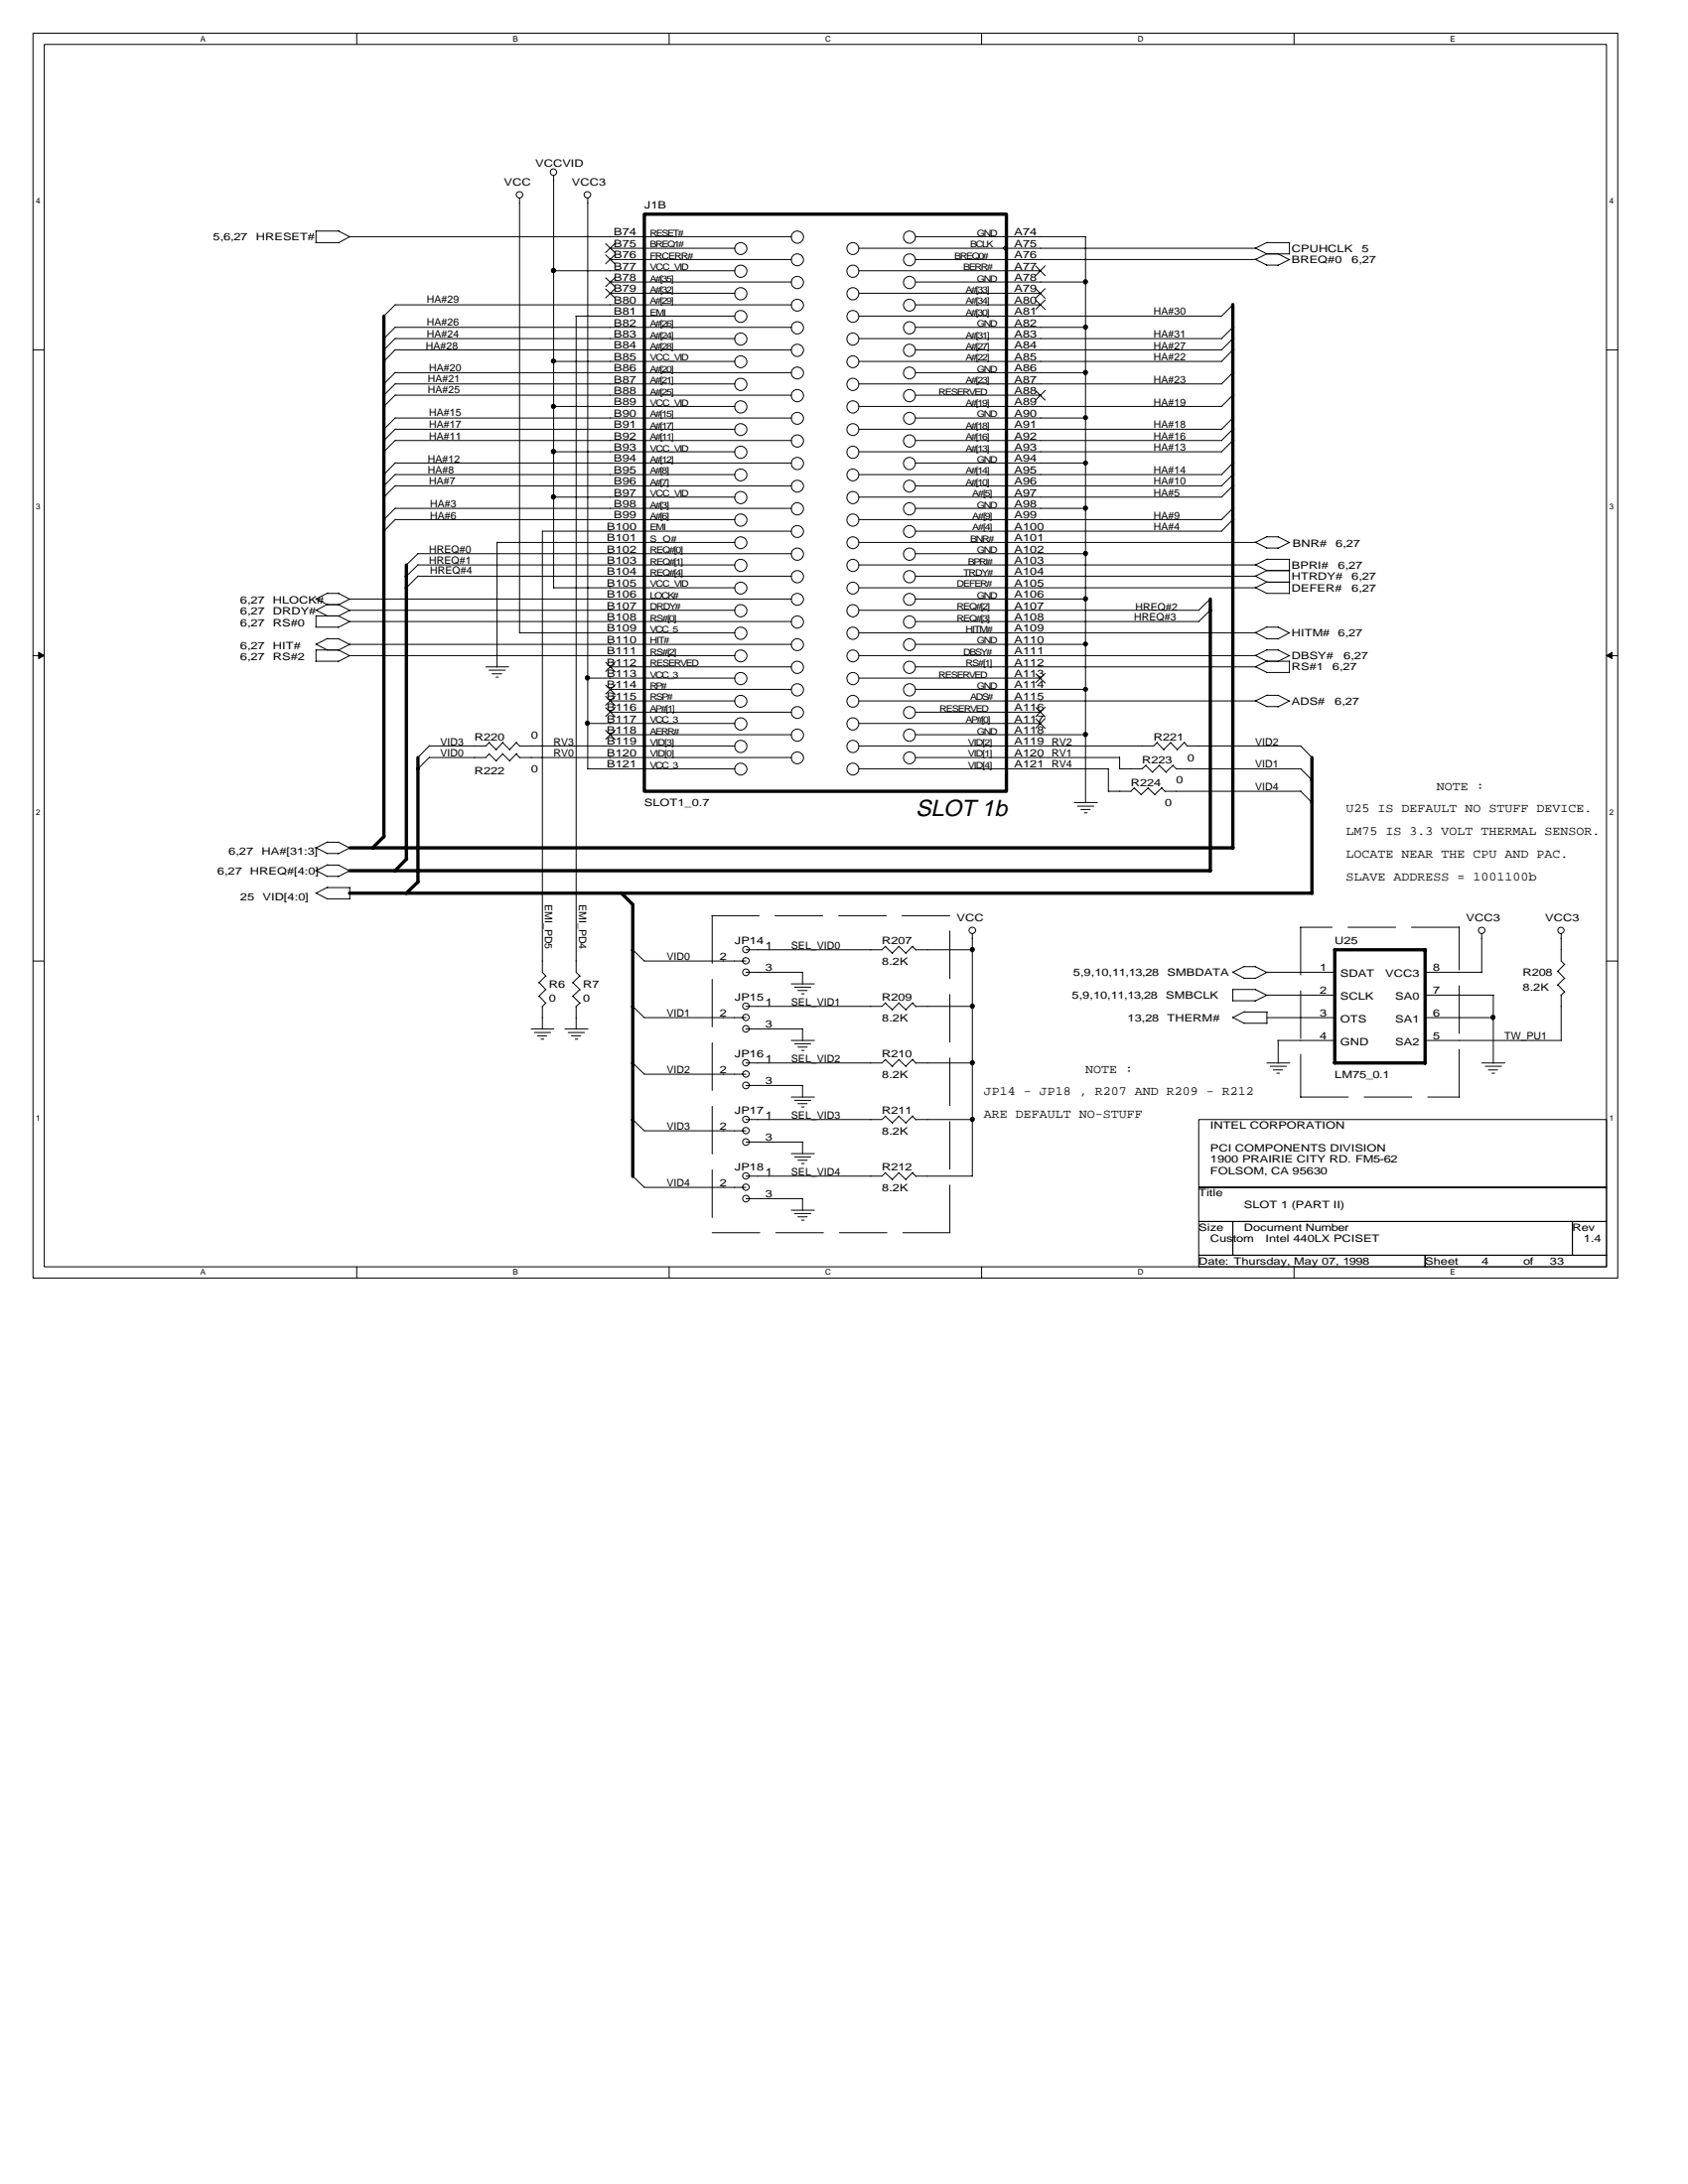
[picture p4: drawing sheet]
<svg xmlns="http://www.w3.org/2000/svg" width="216mm" height="279mm" viewBox="0 0 216 279" stroke-linecap="round" stroke-linejoin="round" font-family="sans-serif">
<path d="M4.2 4.2h202.7v159.3h-202.7zM5.7 5.7h199.8v156.4h-199.8z" fill="none" stroke="#000" stroke-width=".13"/>
<g fill="#fff">
<path d="M25.6 4.4h.7v1.2h-.7z"/>
<path d="M25.6 162.2h.7v1.2h-.7z"/>
</g>
<path d="M45.6 4.2v1.5M45.6 162.1v1.4" fill="none" stroke="#000" stroke-width=".13"/>
<g fill="#fff">
<path d="M65.6 4.4h.7v1.2h-.7z"/>
<path d="M65.6 162.2h.7v1.2h-.7z"/>
</g>
<path d="M85.6 4.2v1.5M85.6 162.1v1.4" fill="none" stroke="#000" stroke-width=".13"/>
<g fill="#fff">
<path d="M105.6 4.4h.7v1.2h-.7z"/>
<path d="M105.6 162.2h.7v1.2h-.7z"/>
</g>
<path d="M125.6 4.2v1.5M125.6 162.1v1.4" fill="none" stroke="#000" stroke-width=".13"/>
<g fill="#fff">
<path d="M145.5 4.4h.8v1.2h-.8z"/>
<path d="M145.5 162.2h.8v1.2h-.8z"/>
</g>
<path d="M165.5 4.2v1.5M165.5 162.1v1.4" fill="none" stroke="#000" stroke-width=".13"/>
<g fill="#fff">
<path d="M185.5 4.4h.7v1.2h-.7z"/>
<path d="M185.5 162.2h.7v1.2h-.7z"/>
<path d="M4.6 25.2h.6v1.1h-.6z"/>
<path d="M205.9 25.2h.5v1.1h-.5z"/>
<path d="M4.6 64.3h.6v1.1h-.6z"/>
<path d="M205.9 64.3h.5v1.1h-.5z"/>
</g>
<path d="M4.2 44.8h1.5M205.5 44.8h1.4" fill="none" stroke="#000" stroke-width=".13"/>
<g fill="#fff">
<path d="M4.6 103.4h.6v1.1h-.6z"/>
<path d="M205.9 103.4h.5v1.1h-.5z"/>
</g>
<path d="M4.2 83.9h1.5M205.5 83.9h1.4" fill="none" stroke="#000" stroke-width=".13"/>
<path d="M4.9 83.4l.8 .5-.8 .4zM205.5 83.9l.7-.5v.9z" fill="#000" stroke="#000" stroke-width=".13"/>
<g fill="#fff">
<path d="M4.6 142.5h.6v1.1h-.6z"/>
<path d="M205.9 142.5h.5v1.1h-.5z"/>
</g>
<g fill="none" stroke="#000" stroke-width=".13">
<path d="M40.4 31h2.9M40.4 29.5v1.5M40.4 29.6h2.9M43.3 29.6l1.5 .7M50.5 39h50.8M50.6 39l-1.5 1.4M66.5 25.4v55.6M70.8 34.6h23.2M70.8 22.5v52.7M75.2 25.4v73M77.5 31.2l1.2 1.2M77.5 32.6l1.2 1.2"/>
<path d="M77.5 35.5l1.2 1.2M77.5 37l1.2 1.2M78 31.8h16M78 33.2h23.3M78 36.1h23.3M78 37.5h16M78.7 31.1l-1.2 1.2M78.7 32.6l-1.2 1.2M78.7 35.5l-1.2 1.2M78.7 36.9l-1.2 1.2M101.3 30.3h-56.6l-1.4 .8M109.8 31.8h50.8"/>
<path d="M109.8 34.6h23.3M109.8 37.5h23.3M117.1 33.2h43.5M117.1 36.1h21.8M117.1 39h16M117.1 30.3h21.8M128.8 31.3l-.5 .5 .5 .4M132.5 34l1.2 1.3M132.5 37l1.2 1.2M132.5 38.4l1.2 1.2M133.7 34l-1.2 1.2M133.7 36.9l-1.2 1.2"/>
<path d="M133.7 38.4l-1.2 1.1M138.8 30.3v72.4M157.7 39l-1.5 1.4M160.5 31.7l1.5 .8M160.5 33.2l1.5 .7M162 32.5h2.9M162 33.9h1.5M162 31h3M162.1 31l-1.5 .8M162.1 32.4l-1.5 .8M163.5 32.5l1.5 .7M164.9 31v1.5"/>
<path d="M164.9 33.2l-1.5 .8M50.5 47.7h50.8M50.5 41.9h50.8M50.5 43.3h43.5M50.5 44.8h50.8M50.5 49.1h43.5M50.5 50.6h50.8M50.5 53.5h50.8M50.5 54.9h43.5M50.5 56.4h50.8M50.5 59.2h50.8M50.6 41.8l-1.5 1.5"/>
<path d="M50.6 43.3l-1.5 1.5M50.6 47.6l-1.5 1.5M50.6 49.1l-1.5 1.5M50.6 50.5l-1.5 1.5M50.6 53.4l-1.5 1.5M50.6 54.9l-1.5 1.5M50.6 56.3l-1.5 1.5M50.6 59.2l-1.5 1.5M50.6 44.7l-1.5 1.5M70.8 52h23.2M70.8 57.8h23.2M70.8 46.2h23.2"/>
<path d="M73.6 40.4h20.4M73.7 40.4v84l.5 .5M109.8 40.4h46.5M109.8 43.3h46.5M109.8 46.2h46.5M109.8 49.1h46.5M109.8 52h46.5M109.8 54.9h46.5M109.8 57.8h46.5M117.1 41.9h21.8M117.1 44.8h39.2M117.1 47.7h21.8"/>
<path d="M117.1 50.6h16M117.1 53.5h21.8M117.1 56.4h39.2M117.1 59.2h21.8M132.5 50l1.2 1.2M133.7 50l-1.2 1.1M157.7 44.7l-1.5 1.5M157.7 41.8l-1.5 1.5M157.7 43.3l-1.5 1.5M157.7 54.9l-1.5 1.5M157.7 56.3l-1.5 1.5M157.7 50.5l-1.5 1.5"/>
<path d="M157.7 59.2l-1.5 1.5M157.7 47.6l-1.5 1.5M157.7 53.4l-1.5 1.5M40.4 78l1.5 .8M40.4 76.6l1.5 .8M40.4 78.8h2.9M40.4 78.8v1.4M41.8 77.4h1.5M41.9 75.9h1.4M41.9 77.3l-1.5 .8M41.9 75.9l-1.5 .7M43.3 77.4l1.5 .7"/>
<path d="M43.3 75.9l1.5 .8M43.3 78.8l1.5 .8M50.5 60.7h43.5M50.5 62.2h50.8M50.5 65h50.8M50.5 66.5h43.5M50.6 60.7l-1.5 1.5M50.6 62.1l-1.5 1.5M50.6 65l-1.5 1.5M50.6 66.4l-1.5 1.6M53.4 70.8h47.9M53.4 72.3h40.6"/>
<path d="M53.4 73.7h47.9M53.5 72.2l-1.5 1.5M53.5 73.7l-1.5 1.5M53.5 70.8l-1.5 1.5M63.5 69.4h30.5M63.6 69.4v16M70.8 63.6h23.2M70.8 75.2h23.2M94 78.1h-49.3l-1.4 .7M101.3 68h-31.9v56.4l.4 .5M101.3 76.6h-56.6l-1.4 .8M101.3 79.5h-56.6l-1.4 .8"/>
<path d="M109.8 60.7h46.5M109.8 63.6h46.5M109.8 66.5h46.5M109.8 69.4h50.8M109.8 72.3h50.8M109.8 75.2h50.8M109.8 78.1h43.6M117.1 62.2h39.2M117.1 65h21.8M117.1 68h39.2M117.1 70.8h21.8M117.1 73.7h43.5"/>
<path d="M117.1 76.6h21.8M117.1 79.5h36.3M154.8 78l-1.5 1.5M154.8 76.6l-1.5 1.5M157.7 62.1l-1.5 1.5M157.7 65l-1.5 1.5M157.7 60.7l-1.5 1.5M157.7 66.4l-1.5 1.6M160.5 72.2l1.5 .8M160.5 73.7l1.5 .8M160.5 75.2l1.5 .7M160.5 69.4l1.5 .7"/>
<path d="M162 75.9h2.9M162 73h3M162 74.5h3M162 70.1h1.5M162 71.6h3M162 68.7h1.5M162.1 71.5l-1.5 .8M162.1 73l-1.5 .7M162.1 74.4l-1.5 .8M162.1 68.6l-1.5 .8M163.5 68.7l1.5 .7M164.9 71.6v4.4"/>
<path d="M164.9 69.4l-1.5 .8M40.4 82.4l1.5 .8M40.4 80.2h2.9M40.4 84.6h2.9M40.4 83.2h2.9M40.4 83.1v1.5M41.9 81.7h1.4M41.9 81.7l-1.5 .7M43.3 81.7l1.5 .8M43.3 83.2l1.5 .7M54.9 95.4l-1.4 1.5M54.9 96.9l-1.4 1.5"/>
<path d="M62.1 85.3h3M62.6 85.7h2M62.6 95l.9 .9M62.6 96.4l.9 1M62.6 95l-.5 .4h-7.2M62.6 96.4l-.5 .5h-7.2M62.9 86.2h1.3M63.4 86.6h.3M64.3 95l.9 .9M64.3 96.4l.9 1M64.3 95l-.9 .9M64.3 96.4l-.9 .9"/>
<path d="M66 95l.5 .5M66 96.4l.5 .6M66.1 95l-.9 .9M66.1 96.4l-.9 .9M66.5 81h27.5M66.5 95.4h27.5M66.5 96.9h34.8M75.1 98.4h18.9M75.2 86.8h18.8M75.2 92.6h18.8M77.5 84.7l1.2 1.2M77.5 87.6l1.2 1.2"/>
<path d="M77.5 89.1l1.2 1.2M77.5 90.5l1.2 1.2M77.5 93.4l1.2 1.2M78 85.3h23.3M78 88.2h23.3M78 89.7h16M78 91.1h23.3M78 94h23.3M78.7 84.7l-1.2 1.2M78.7 87.6l-1.2 1.2M78.7 89l-1.2 1.2M78.7 90.5l-1.2 1.2"/>
<path d="M78.7 93.4l-1.2 1.2M94 83.9h-49.3l-1.4 .7M101.3 82.4h-56.6l-1.4 .8M109.8 81h50.8M109.8 83.9h50.8M109.8 86.8h23.3M109.8 89.7h50.8M109.8 92.6h23.3M109.8 98.4h32M117.1 85.3h43.5M117.1 82.4h21.8M117.1 88.2h21.8"/>
<path d="M117.1 91.1h16M117.1 94h21.7M117.1 96.9h26.1M132.5 86.2l1.2 1.2M132.5 90.5l1.2 1.2M132.5 92l1.2 1.2M133.7 86.2l-1.2 1.1M133.7 90.5l-1.2 1.2M133.7 91.9l-1.2 1.2M141.8 98.4v2.9M143.2 96.9v1.5M146.5 97.9l.9 .9"/>
<path d="M146.6 97.9l-.5 .5h-2.9M148 95l.9 .9M148 95l-.4 .4h-37.8M148.3 97.9l.9 .9M148.3 97.9l-.9 .9M149.7 95l.9 .9M149.8 95l-1 .9M150 97.9l.5 .5M150.1 97.9l-1 .9M150.4 98.4h16M151.5 95l.4 .5M151.5 95l-.9 .9"/>
<path d="M151.9 95.4h14.5M160.5 85.3l1.5 .7M160.5 80.9l1.5 .8M160.5 83.8l1.5 .8M160.5 89.6l1.5 .8M162 81.7h1.5M162 84.6h3M162 86h2.9M162 90.4h1.5M162 83.2h1.5M162 80.2h1.5M162 89h1.5"/>
<path d="M162.1 84.6l-1.5 .7M162.1 80.2l-1.5 .8M162.1 83.1l-1.5 .8M162.1 88.9l-1.5 .8M163.5 80.2l1.5 .8M163.5 83.2l1.5 .7M163.5 89l1.5 .7M164.9 84.6v1.5M164.9 81l-1.5 .8M164.9 83.9l-1.5 .7M164.9 89.7l-1.5 .7M166.4 95.4l1.4 1.6"/>
<path d="M166.4 98.4l1.4 1.4M40.4 108.4l1.5 .8M40.4 111.3l1.5 .8M40.4 114.2l1.5 .8M41.8 109.2h1.5M41.8 112.1h1.5M41.8 115h2.9M41.9 107.7h1.4M41.9 110.7h1.4M41.9 113.5h2.9M41.9 107.7l-1.5 .8M41.9 110.6l-1.5 .8"/>
<path d="M41.9 113.5l-1.5 .8M43.3 107.7l1.5 .8M43.3 110.7l1.5 .7M44.7 108.5l-1.4 .7M44.7 111.4l-1.4 .8M44.7 113.5v1.5M124.4 119.5v31M137.4 102.7h3M137.8 103.1h2.1M138.3 103.6h1.1M138.7 104h.4M145.1 100.8l.9 .9"/>
<path d="M145.1 100.8l-.5 .4h-2.8M146.8 100.8l.9 .9M146.9 100.8l-.9 .9M148.6 100.8l.4 .5M148.6 100.8l-.9 .9M149 101.2h17.4M166.3 101.2l1.5 1.5M189.5 119.5v4.9M199.7 119.5v3.4l.4 .5M4.2 122.9h1.5M67.9 131.6h3M68.4 132.1h2"/>
<path d="M68.7 132.5h1.2M69 125.7l.8 .9M69 127.4l.8 1M69.2 132.9h.3M69.4 128.7v3M69.8 124.9l-.9 .8M69.8 126.6l-.9 .9M69.8 128.3l-.5 .5M72.3 131.6h2.9M72.7 132.1h2.1M73.1 132.5h1.2M73.3 125.7l.9 .9"/>
<path d="M73.3 127.4l.9 1M73.6 132.9h.3M73.7 128.7v3M74.2 124.9l-1 .8M74.2 126.6l-1 .9M74.2 128.3l-.6 .5M80.9 121.5l1.5 1.4h13M80.9 128.7l1.5 1.5h13M80.9 135.9l1.5 1.5h13M95.4 131.6h7.3M95.4 124.4h7.3M95.4 138.9h7.3"/>
<path d="M101.2 125.9h3M101.2 133.1h3M101.6 126.3h2.1M101.6 133.5h2.1M102.1 126.7h1.1M102.1 134h1.1M102.5 127.1h.4M102.5 134.4h.4M102.6 124.4v1.5M102.6 131.6v1.5M102.6 138.9v1.5M113.2 121.1l1 .9"/>
<path d="M113.2 128.3l1 .9M113.2 135.6l1 .9M113.3 135.5l-.5 .5h-17.4M113.3 121l-.5 .5h-17.4M113.3 128.3l-.5 .4h-17.4M115 121.1l.9 .9M115 128.3l.9 .9M115 135.6l.9 .9M115 121l-.9 .9M115 128.3l-.9 .9M115 135.5l-.9 .9M116.7 121.1l.5 .4"/>
<path d="M116.7 128.3l.5 .5M116.7 135.6l.5 .4M116.7 121l-.8 .9M116.7 128.3l-.8 .9M116.7 135.5l-.8 .9M117.1 136h7.3M117.1 121.5h7.3M117.1 128.7h7.3M157.6 124.3l1.5 .8M157.6 130.1l1.5 .8M157.6 128h3M157.7 126.6h2.9"/>
<path d="M157.7 126.5v1.5M159.1 125.1h1.5M159.1 130.9h2.9M159.1 123.7h1.5M159.1 129.5h3M159.2 123.6l-1.5 .8M159.2 129.4l-1.5 .8M160.6 123.7l1.5 .7M160.6 126.6l1.5 .7M162 127.3h8.7M162 136h3M162 130.2h8.7"/>
<path d="M162 129.5v1.4M162 127.3l-1.5 .8M162.5 136.4h2M162.8 136.9h1.2M163.3 137.3h.4M163.4 133.1h7.3M163.5 133.1v2.9M170.7 124.4h-8.7l-1.5 .8M182.3 133.1h17.4M182.3 124.4h7.3M182.3 127.3h8.7M182.3 130.2h8.7"/>
<path d="M189.5 136h3M190 136.4h2.1M190.4 136.9h1.1M190.8 137.3h.4M191 127.3v8.7M199.3 124.3l.8 .9M199.3 126l.8 .9M199.7 127.3v5.8M200.1 123.4l-.9 .9M200.1 125.1l-.9 .9M200.1 126.9l-.5 .4M205.5 122.9h1.4"/>
<path d="M80.9 143.2l1.5 1.5h13M80.9 150.4l1.5 1.5h13M95.4 146.1h7.3M95.4 153.3h7.3M101.2 140.3h3M101.2 147.6h3M101.2 154.8h3M101.6 140.8h2.1M101.6 148h2.1M101.6 155.2h2.1M102.1 141.2h1.1M102.1 148.4h1.1"/>
<path d="M102.1 155.7h1.1M102.5 141.6h.4M102.5 148.9h.4M102.5 156.1h.4M102.6 146.1v1.5M102.6 153.3v1.6M113.2 142.8l1 .9M113.2 150l1 .9M113.3 142.8l-.5 .4h-17.4M113.3 150l-.5 .5h-17.4M115 142.8l.9 .9M115 150l.9 .9"/>
<path d="M115 142.8l-.9 .8M115 150l-.9 .9M116.7 142.8l.5 .5M116.7 150l.5 .5M116.7 142.8l-.8 .8M116.7 150l-.8 .9M117.1 143.2h7.3M117.1 150.5h7.3M153.3 143.2h52.2v8.7h-52.2zM153.3 151.9h52.2v4.4h-52.2zM153.3 156.3h4.4v4.3h-4.4zM157.7 156.3h43.4v4.3h-43.4z"/>
<path d="M201.1 156.3h4.4v4.3h-4.4zM153.3 160.6h29v1.5h-29zM182.3 160.6h23.2v1.5h-23.2z"/>
<circle cx="66.5" cy="24.9" r=".42"/>
<circle cx="70.8" cy="22" r=".42"/>
<circle cx="75.1" cy="24.9" r=".42"/>
<circle cx="94.8" cy="34.7" r=".78"/>
<circle cx="94.8" cy="37.6" r=".78"/>
<circle cx="94.8" cy="31.8" r=".77"/>
<circle cx="102" cy="30.3" r=".78"/>
<circle cx="102" cy="36.1" r=".78"/>
<circle cx="102" cy="39" r=".77"/>
<circle cx="102" cy="33.2" r=".77"/>
<circle cx="109.1" cy="34.7" r=".77"/>
<circle cx="109.1" cy="37.6" r=".77"/>
<circle cx="109.1" cy="31.8" r=".76"/>
<circle cx="116.3" cy="30.3" r=".77"/>
<circle cx="116.3" cy="36.1" r=".77"/>
<circle cx="116.3" cy="39" r=".76"/>
<circle cx="116.3" cy="33.2" r=".76"/>
<circle cx="94.8" cy="52.1" r=".78"/>
<circle cx="94.8" cy="57.9" r=".78"/>
<circle cx="94.8" cy="43.4" r=".78"/>
<circle cx="94.8" cy="49.2" r=".78"/>
<circle cx="94.8" cy="55" r=".77"/>
<circle cx="94.8" cy="40.5" r=".77"/>
<circle cx="94.8" cy="46.3" r=".77"/>
<circle cx="102" cy="41.9" r=".78"/>
<circle cx="102" cy="59.3" r=".78"/>
<circle cx="102" cy="50.6" r=".78"/>
<circle cx="102" cy="56.4" r=".78"/>
<circle cx="102" cy="44.8" r=".78"/>
<circle cx="102" cy="47.7" r=".77"/>
<circle cx="102" cy="53.5" r=".77"/>
<circle cx="109.1" cy="57.8" r=".77"/>
<circle cx="109.1" cy="52" r=".77"/>
<circle cx="109.1" cy="43.4" r=".77"/>
<circle cx="109.1" cy="49.2" r=".77"/>
<circle cx="109.1" cy="55" r=".76"/>
<circle cx="109.1" cy="46.3" r=".76"/>
<circle cx="109.1" cy="40.5" r=".76"/>
<circle cx="116.3" cy="41.9" r=".77"/>
<circle cx="116.3" cy="56.4" r=".77"/>
<circle cx="116.3" cy="50.6" r=".77"/>
<circle cx="116.3" cy="44.8" r=".77"/>
<circle cx="116.3" cy="59.3" r=".77"/>
<circle cx="116.3" cy="47.7" r=".76"/>
<circle cx="116.3" cy="53.5" r=".76"/>
<circle cx="94.8" cy="63.7" r=".78"/>
<circle cx="94.8" cy="78.1" r=".78"/>
<circle cx="94.8" cy="66.5" r=".78"/>
<circle cx="94.8" cy="72.3" r=".78"/>
<circle cx="94.8" cy="69.4" r=".77"/>
<circle cx="94.8" cy="75.2" r=".77"/>
<circle cx="94.8" cy="60.8" r=".77"/>
<circle cx="102" cy="73.8" r=".78"/>
<circle cx="102" cy="79.6" r=".78"/>
<circle cx="102" cy="70.9" r=".78"/>
<circle cx="102" cy="65.1" r=".78"/>
<circle cx="102" cy="76.7" r=".77"/>
<circle cx="102" cy="68" r=".77"/>
<circle cx="102" cy="62.2" r=".77"/>
<circle cx="109.1" cy="63.6" r=".77"/>
<circle cx="109.1" cy="66.5" r=".77"/>
<circle cx="109.1" cy="78.1" r=".77"/>
<circle cx="109.1" cy="72.3" r=".77"/>
<circle cx="109.1" cy="69.4" r=".76"/>
<circle cx="109.1" cy="75.2" r=".76"/>
<circle cx="109.1" cy="60.8" r=".76"/>
<circle cx="116.3" cy="79.6" r=".77"/>
<circle cx="116.3" cy="73.8" r=".77"/>
<circle cx="116.3" cy="70.9" r=".77"/>
<circle cx="116.3" cy="65.1" r=".77"/>
<circle cx="116.3" cy="76.7" r=".76"/>
<circle cx="116.3" cy="68" r=".76"/>
<circle cx="116.3" cy="62.2" r=".76"/>
<circle cx="94.8" cy="95.5" r=".78"/>
<circle cx="94.8" cy="86.8" r=".78"/>
<circle cx="94.8" cy="81" r=".78"/>
<circle cx="94.8" cy="92.6" r=".78"/>
<circle cx="94.8" cy="83.9" r=".77"/>
<circle cx="94.8" cy="98.4" r=".77"/>
<circle cx="94.8" cy="89.7" r=".77"/>
<circle cx="102" cy="85.4" r=".78"/>
<circle cx="102" cy="94" r=".78"/>
<circle cx="102" cy="88.2" r=".78"/>
<circle cx="102" cy="97" r=".77"/>
<circle cx="102" cy="91.2" r=".77"/>
<circle cx="102" cy="82.5" r=".77"/>
<circle cx="109.1" cy="95.5" r=".77"/>
<circle cx="109.1" cy="81" r=".77"/>
<circle cx="109.1" cy="86.8" r=".77"/>
<circle cx="109.1" cy="92.6" r=".77"/>
<circle cx="109.1" cy="83.9" r=".76"/>
<circle cx="109.1" cy="98.4" r=".76"/>
<circle cx="109.1" cy="89.7" r=".76"/>
<circle cx="116.3" cy="85.4" r=".77"/>
<circle cx="116.3" cy="88.2" r=".77"/>
<circle cx="116.3" cy="94" r=".77"/>
<circle cx="116.3" cy="96.9" r=".76"/>
<circle cx="116.3" cy="91.1" r=".76"/>
<circle cx="116.3" cy="82.5" r=".76"/>
<circle cx="124.4" cy="119" r=".42"/>
<circle cx="189.5" cy="119" r=".42"/>
<circle cx="199.7" cy="119" r=".4"/>
<circle cx="95.4" cy="124.4" r=".43"/>
<circle cx="95.4" cy="138.9" r=".43"/>
<circle cx="95.4" cy="131.6" r=".43"/>
<circle cx="95.4" cy="136" r=".42"/>
<circle cx="95.4" cy="130.2" r=".42"/>
<circle cx="95.4" cy="121.5" r=".42"/>
<circle cx="95.4" cy="137.4" r=".42"/>
<circle cx="95.4" cy="122.9" r=".42"/>
<circle cx="95.4" cy="128.7" r=".42"/>
<circle cx="95.4" cy="146.1" r=".43"/>
<circle cx="95.4" cy="153.3" r=".43"/>
<circle cx="95.4" cy="151.9" r=".42"/>
<circle cx="95.4" cy="143.2" r=".42"/>
<circle cx="95.4" cy="150.4" r=".42"/>
<circle cx="95.4" cy="144.6" r=".42"/>
</g>
<path d="M91.1 117.1v40.6M121.5 117.1h-30.5M166.4 118.6v21.8M186.6 118.6h-20.3M91.1 157.7h30.4M121.5 157.7v-40.6M166.4 140.3h20.3M186.6 140.3v-21.7" fill="none" stroke="#000" stroke-width=".13" stroke-dasharray="6.1 2"/>
<g fill="none" stroke="#000" stroke-width=".42">
<path d="M82.4 27.4h46.3v73.8h-46.3zM157.7 39v69.5M49.1 40.4v66.7M52 72.3v37.7M154.8 76.6v34.8M53.5 96.9v16M167.8 96.9v17.4M44.7 111.4h110.1M44.7 114.3h123.1M44.7 108.5h113M49.1 107l-1.4 1.5M52 109.9l-1.5 1.5"/>
<path d="M53.5 112.8l-1.5 1.5M79.4 114.2l1.5 1.5v34.8M170.7 136h11.6M170.7 121.5h11.6M170.7 121.5v14.5M182.3 121.5v14.5"/>
</g>
<g fill="#000" stroke="#000" stroke-width=".13">
<circle cx="70.8" cy="34.6" r=".29"/>
<circle cx="138.8" cy="36.1" r=".27"/>
<circle cx="70.8" cy="57.8" r=".29"/>
<circle cx="70.8" cy="46.2" r=".27"/>
<circle cx="70.8" cy="52" r=".27"/>
<circle cx="138.8" cy="41.9" r=".27"/>
<circle cx="138.8" cy="47.7" r=".27"/>
<circle cx="138.8" cy="59.2" r=".26"/>
<circle cx="138.8" cy="53.4" r=".26"/>
<circle cx="70.8" cy="63.6" r=".29"/>
<circle cx="138.8" cy="65" r=".27"/>
<circle cx="138.8" cy="70.8" r=".27"/>
<circle cx="138.8" cy="76.6" r=".27"/>
<circle cx="75.1" cy="92.5" r=".27"/>
<circle cx="75.1" cy="86.7" r=".27"/>
<circle cx="138.8" cy="94" r=".27"/>
<circle cx="138.8" cy="88.2" r=".26"/>
<circle cx="138.8" cy="82.4" r=".26"/>
<circle cx="124.3" cy="128.7" r=".27"/>
<circle cx="124.3" cy="121.5" r=".27"/>
<circle cx="124.3" cy="136" r=".27"/>
<circle cx="190.9" cy="130.2" r=".27"/>
<circle cx="124.3" cy="143.2" r=".27"/>
</g>
<text font-size="2.9" x="117.1" y="104.4">SLOT 1b</text>
<g font-size="1.6">
<text x="183.8" y="101.1">NOTE :</text>
<text x="172.2" y="106.9">LM75 IS 3.3 VOLT THERMAL SENSOR.</text>
<text x="172.2" y="103.9">U25 IS DEFAULT NO STUFF DEVICE.</text>
<text x="172.2" y="109.7">LOCATE NEAR THE CPU AND PAC.</text>
<text x="172.2" y="112.7">SLAVE ADDRESS = 1001100b</text>
<text x="138.8" y="137.3">NOTE :</text>
<text x="125.8" y="140.1">JP14 - JP18 , R207 AND R209 - R212</text>
<text x="125.8" y="143.1">ARE DEFAULT NO-STUFF</text>
</g>
<g font-size="1.3">
<text x="64.5" y="23.8">VCC</text>
<text x="68.5" y="21.3">VCCVID</text>
<text x="73.1" y="23.8">VCC3</text>
<text x="82.4" y="26.7">J1B</text>
<text x="27.3" y="30.7">5,6,27</text>
<text x="32.8" y="30.7">HRESET#</text>
<text x="78.5" y="30.2">B74</text>
<text x="78.5" y="31.6">B75</text>
<text x="78.5" y="33">B76</text>
<text x="78.5" y="34.5">B77</text>
<text x="78.5" y="36">B78</text>
<text x="129.7" y="30.2">A74</text>
<text x="129.7" y="31.6">A75</text>
<text x="129.7" y="33">A76</text>
<text x="129.7" y="34.5">A77</text>
<text x="129.7" y="36">A78</text>
<text x="165.2" y="32.2">CPUHCLK</text>
<text x="165.2" y="33.7">BREQ#0</text>
<text x="172.9" y="33.7">6,27</text>
<text x="174.2" y="32.2">5</text>
<text x="54.6" y="38.7">HA#29</text>
<text x="54.6" y="41.6">HA#26</text>
<text x="78.5" y="37.4">B79</text>
<text x="78.5" y="38.8">B80</text>
<text x="78.5" y="40.3">B81</text>
<text x="78.5" y="41.8">B82</text>
<text x="129.7" y="37.4">A79</text>
<text x="129.7" y="38.8">A80</text>
<text x="129.7" y="40.3">A81</text>
<text x="129.7" y="41.8">A82</text>
<text x="147.6" y="40.3">HA#30</text>
<text x="54.5" y="44.7">HA#28</text>
<text x="54.6" y="43.2">HA#24</text>
<text x="54.9" y="47.6">HA#20</text>
<text x="78.5" y="43.2">B83</text>
<text x="78.5" y="44.6">B84</text>
<text x="78.5" y="46.1">B85</text>
<text x="78.5" y="47.5">B86</text>
<text x="129.7" y="43.2">A83</text>
<text x="129.7" y="44.6">A84</text>
<text x="129.7" y="46.1">A85</text>
<text x="129.7" y="47.5">A86</text>
<text x="147.6" y="44.7">HA#27</text>
<text x="147.6" y="43.2">HA#31</text>
<text x="147.6" y="46.1">HA#22</text>
<text x="54.7" y="50.3">HA#25</text>
<text x="54.7" y="48.9">HA#21</text>
<text x="54.9" y="53.2">HA#15</text>
<text x="78.5" y="49">B87</text>
<text x="78.5" y="50.4">B88</text>
<text x="78.5" y="51.9">B89</text>
<text x="78.5" y="53.3">B90</text>
<text x="129.7" y="49">A87</text>
<text x="129.7" y="50.4">A88</text>
<text x="129.7" y="51.9">A89</text>
<text x="129.7" y="53.3">A90</text>
<text x="147.6" y="51.9">HA#19</text>
<text x="147.6" y="49">HA#23</text>
<text x="54.7" y="59.2">HA#12</text>
<text x="54.9" y="54.8">HA#17</text>
<text x="54.9" y="56.2">HA#11</text>
<text x="78.5" y="54.7">B91</text>
<text x="78.5" y="56.2">B92</text>
<text x="78.5" y="57.7">B93</text>
<text x="78.5" y="59.1">B94</text>
<text x="129.7" y="54.7">A91</text>
<text x="129.7" y="56.2">A92</text>
<text x="129.7" y="57.7">A93</text>
<text x="129.7" y="59.1">A94</text>
<text x="147.6" y="56.2">HA#16</text>
<text x="147.6" y="54.8">HA#18</text>
<text x="147.6" y="57.7">HA#13</text>
<text x="54.7" y="60.6">HA#8</text>
<text x="54.9" y="62">HA#7</text>
<text x="55" y="64.9">HA#3</text>
<text x="78.5" y="60.5">B95</text>
<text x="78.5" y="62">B96</text>
<text x="78.5" y="63.5">B97</text>
<text x="78.5" y="64.9">B98</text>
<text x="129.7" y="60.5">A95</text>
<text x="129.7" y="62">A96</text>
<text x="129.7" y="63.5">A97</text>
<text x="129.7" y="64.9">A98</text>
<text x="147.6" y="60.6">HA#14</text>
<text x="147.6" y="62">HA#10</text>
<text x="147.6" y="63.5">HA#5</text>
<text x="54.9" y="70.7">HREQ#0</text>
<text x="55" y="66.4">HA#6</text>
<text x="77.6" y="67.8">B100</text>
<text x="77.6" y="69.2">B101</text>
<text x="77.6" y="70.7">B102</text>
<text x="78.5" y="66.3">B99</text>
<text x="129.7" y="66.3">A99</text>
<text x="129.7" y="67.8">A100</text>
<text x="129.7" y="69.2">A101</text>
<text x="129.7" y="70.7">A102</text>
<text x="147.6" y="67.8">HA#4</text>
<text x="147.6" y="66.4">HA#9</text>
<text x="165.3" y="70">BNR#</text>
<text x="170.8" y="70">6,27</text>
<text x="30.7" y="77.2">6,27</text>
<text x="34.9" y="77.2">HLOCK#</text>
<text x="54.9" y="72.1">HREQ#1</text>
<text x="55" y="73.5">HREQ#4</text>
<text x="77.6" y="72.1">B103</text>
<text x="77.6" y="73.6">B104</text>
<text x="77.6" y="75">B105</text>
<text x="77.6" y="76.5">B106</text>
<text x="77.6" y="77.9">B107</text>
<text x="129.7" y="72.1">A103</text>
<text x="129.7" y="73.6">A104</text>
<text x="129.7" y="75">A105</text>
<text x="129.7" y="76.5">A106</text>
<text x="129.7" y="77.9">A107</text>
<text x="165.2" y="72.7">BPRI#</text>
<text x="165.2" y="74.2">HTRDY#</text>
<text x="165.2" y="75.7">DEFER#</text>
<text x="171.1" y="72.7">6,27</text>
<text x="172.9" y="74.2">6,27</text>
<text x="172.9" y="75.7">6,27</text>
<text x="30.7" y="78.7">6,27</text>
<text x="30.7" y="83">6,27</text>
<text x="30.7" y="80.1">6,27</text>
<text x="34.9" y="78.7">DRDY#</text>
<text x="34.9" y="83">HIT#</text>
<text x="34.9" y="80.1">RS#0</text>
<text x="77.6" y="79.4">B108</text>
<text x="77.6" y="80.8">B109</text>
<text x="77.6" y="82.3">B110</text>
<text x="77.6" y="83.7">B111</text>
<text x="129.7" y="79.4">A108</text>
<text x="129.7" y="80.8">A109</text>
<text x="129.7" y="82.3">A110</text>
<text x="129.7" y="83.7">A111</text>
<text x="145.1" y="79.4">HREQ#3</text>
<text x="145.2" y="78.1">HREQ#2</text>
<text x="165.2" y="81.4">HITM#</text>
<text x="171.1" y="81.4">6,27</text>
<text x="30.7" y="84.5">6,27</text>
<text x="34.9" y="84.5">RS#2</text>
<text x="77.6" y="85.2">B112</text>
<text x="77.6" y="86.6">B113</text>
<text x="77.6" y="88.1">B114</text>
<text x="77.6" y="89.5">B115</text>
<text x="129.7" y="85.2">A112</text>
<text x="129.7" y="86.6">A113</text>
<text x="129.7" y="88.1">A114</text>
<text x="129.7" y="89.5">A115</text>
<text x="165.2" y="85.8">RS#1</text>
<text x="165.2" y="84.3">DBSY#</text>
<text x="170.4" y="85.8">6,27</text>
<text x="171.9" y="84.3">6,27</text>
<text x="56.3" y="95.3">VID3</text>
<text x="60.7" y="94.8">R220</text>
<text x="67.9" y="94.5">0</text>
<text x="70.8" y="95.3">RV3</text>
<text x="77.6" y="90.9">B116</text>
<text x="77.6" y="92.4">B117</text>
<text x="77.6" y="93.9">B118</text>
<text x="77.6" y="95.3">B119</text>
<text x="129.7" y="90.9">A116</text>
<text x="129.7" y="92.4">A117</text>
<text x="129.7" y="93.9">A118</text>
<text x="129.7" y="95.3">A119</text>
<text x="134.5" y="95.3">RV2</text>
<text x="147.6" y="94.8">R221</text>
<text x="160.6" y="95.3">VID2</text>
<text x="165.2" y="90.1">ADS#</text>
<text x="170.7" y="90.1">6,27</text>
<text x="56.3" y="96.8">VID0</text>
<text x="60.7" y="99.1">R222</text>
<text x="67.9" y="98.8">0</text>
<text x="70.8" y="96.8">RV0</text>
<text x="77.6" y="96.7">B120</text>
<text x="77.6" y="98.2">B121</text>
<text x="129.7" y="96.7">A120</text>
<text x="129.7" y="98.2">A121</text>
<text x="134.5" y="96.8">RV1</text>
<text x="134.5" y="98.2">RV4</text>
<text x="144.6" y="100.6">R224</text>
<text x="146.1" y="97.6">R223</text>
<text x="150.4" y="100.3">0</text>
<text x="151.9" y="97.4">0</text>
<text x="160.6" y="98.2">VID1</text>
<text x="160.6" y="101.1">VID4</text>
<text x="82.4" y="103.1">SLOT1_0.7</text>
<text x="149" y="103.1">0</text>
<text x="27.8" y="111.9">6,27</text>
<text x="29.2" y="109.4">6,27</text>
<text x="32" y="111.9">HREQ#[4:0]</text>
<text x="33.5" y="109.4">HA#[31:3]</text>
<text x="30.7" y="115.2">25</text>
<text x="33.6" y="115.2">VID[4:0]</text>
<text x="69.7" y="115.7" transform="rotate(90 69.7 115.7)">EMI_PD5</text>
<text x="74.1" y="115.7" transform="rotate(90 74.1 115.7)">EMI_PD4</text>
<text x="122.4" y="117.9">VCC</text>
<text x="187.5" y="117.9">VCC3</text>
<text x="197.6" y="117.9">VCC3</text>
<text x="85.3" y="122.8">VID0</text>
<text x="92.1" y="122.8">2</text>
<text x="94" y="120.8">JP14</text>
<text x="97.9" y="121.4">1</text>
<text x="97.9" y="124.3">3</text>
<text x="101.2" y="121.4">SEL_VID0</text>
<text x="112.8" y="120.8">R207</text>
<text x="112.8" y="123.4">8.2K</text>
<text x="137.3" y="124.9">5,9,10,11,13,28</text>
<text x="149.3" y="124.9">SMBDATA</text>
<text x="168.8" y="124.3">1</text>
<text x="170.7" y="120.8">U25</text>
<text x="171.4" y="125">SDAT</text>
<text x="177.2" y="125">VCC3</text>
<text x="183.3" y="124.3">8</text>
<text x="194.8" y="124.9">R208</text>
<text x="70.2" y="126.3">R6</text>
<text x="70.2" y="128.2">0</text>
<text x="74.6" y="126.3">R7</text>
<text x="74.6" y="128.2">0</text>
<text x="85.3" y="130.1">VID1</text>
<text x="92.1" y="130.1">2</text>
<text x="94" y="128.1">JP15</text>
<text x="97.9" y="128.6">1</text>
<text x="97.9" y="131.5">3</text>
<text x="101.2" y="128.6">SEL_VID1</text>
<text x="112.8" y="128.1">R209</text>
<text x="112.8" y="130.7">8.2K</text>
<text x="137.1" y="127.8">5,9,10,11,13,28</text>
<text x="144.2" y="130.7">13,28</text>
<text x="149.1" y="127.8">SMBCLK</text>
<text x="149.3" y="130.7">THERM#</text>
<text x="168.8" y="127.1">2</text>
<text x="168.8" y="130.1">3</text>
<text x="171.4" y="127.9">SCLK</text>
<text x="171.4" y="130.8">OTS</text>
<text x="178.5" y="127.9">SA0</text>
<text x="178.5" y="130.8">SA1</text>
<text x="183.3" y="127.1">7</text>
<text x="183.3" y="130.1">6</text>
<text x="194.8" y="126.8">8.2K</text>
<text x="85.3" y="137.3">VID2</text>
<text x="92.1" y="137.3">2</text>
<text x="94" y="135.3">JP16</text>
<text x="97.9" y="135.9">1</text>
<text x="101.2" y="135.9">SEL_VID2</text>
<text x="112.8" y="135.3">R210</text>
<text x="112.8" y="137.9">8.2K</text>
<text x="168.8" y="132.9">4</text>
<text x="170.7" y="137.9">LM75_0.1</text>
<text x="171.4" y="133.7">GND</text>
<text x="178.5" y="133.7">SA2</text>
<text x="183.3" y="132.9">5</text>
<text x="192.4" y="133">TW_PU1</text>
<text x="94" y="142.5">JP17</text>
<text x="97.9" y="138.7">3</text>
<text x="97.9" y="143.1">1</text>
<text x="101.2" y="143.1">SEL_VID3</text>
<text x="112.8" y="142.5">R211</text>
<text x="85.3" y="144.5">VID3</text>
<text x="92.1" y="144.5">2</text>
<text x="94" y="149.8">JP18</text>
<text x="97.9" y="146">3</text>
<text x="112.8" y="145.1">8.2K</text>
<text x="112.8" y="149.8">R212</text>
<text x="154.8" y="144.4">INTEL CORPORATION</text>
<text x="154.8" y="147.3">PCI COMPONENTS DIVISION</text>
<text x="154.8" y="148.8">1900 PRAIRIE CITY RD. FM5-62</text>
<text x="85.3" y="151.8">VID4</text>
<text x="92.1" y="151.8">2</text>
<text x="97.9" y="150.3">1</text>
<text x="97.9" y="153.2">3</text>
<text x="101.2" y="150.3">SEL_VID4</text>
<text x="112.8" y="152.4">8.2K</text>
<text x="153.3" y="153.1">Title</text>
<text x="154.8" y="150.2">FOLSOM, CA 95630</text>
<text x="159.1" y="154.5">SLOT 1 (PART II)</text>
<text x="153.3" y="157.4">Size</text>
<text x="153.3" y="161.8">Date: Thursday, May 07, 1998</text>
<text x="154.8" y="158.9">Custom</text>
<text x="159.1" y="157.4">Document Number</text>
<text x="161.9" y="158.9">Intel 440LX PCISET</text>
<text x="182.3" y="161.8">Sheet</text>
<text x="189.5" y="161.8">4</text>
<text x="194.8" y="161.8">of</text>
<text x="198.2" y="161.8">33</text>
<text x="201.1" y="157.4">Rev</text>
<text x="202.6" y="158.9">1.4</text>
</g>
<g font-size="1.1">
<text x="83.1" y="34.6">VCC_VID</text>
<text x="83.1" y="30.2">RESET#</text>
<text x="83.1" y="31.7">BREQ1#</text>
<text x="83.1" y="33.1">FRCERR#</text>
<text x="122.1" y="33.1">BREQ0#</text>
<text x="123.2" y="34.6">BERR#</text>
<text x="124.1" y="31.7">BCLK</text>
<text x="125" y="30.2">GND</text>
<text x="83.1" y="36">A#[35]</text>
<text x="83.1" y="37.5">A#[32]</text>
<text x="83.1" y="38.9">A#[29]</text>
<text x="83.1" y="40.4">EMI</text>
<text x="83.1" y="41.8">A#[26]</text>
<text x="123.5" y="37.5">A#[33]</text>
<text x="123.5" y="38.9">A#[34]</text>
<text x="123.5" y="40.4">A#[30]</text>
<text x="125" y="36">GND</text>
<text x="125" y="41.8">GND</text>
<text x="83.1" y="46.2">VCC_VID</text>
<text x="83.1" y="43.3">A#[24]</text>
<text x="83.1" y="44.7">A#[28]</text>
<text x="83.1" y="47.6">A#[20]</text>
<text x="123.5" y="43.3">A#[31]</text>
<text x="123.5" y="44.7">A#[27]</text>
<text x="123.5" y="46.2">A#[22]</text>
<text x="125" y="47.6">GND</text>
<text x="83.1" y="52">VCC_VID</text>
<text x="83.1" y="49.1">A#[21]</text>
<text x="83.1" y="50.5">A#[25]</text>
<text x="83.1" y="53.4">A#[15]</text>
<text x="120" y="50.5">RESERVED</text>
<text x="123.5" y="49.1">A#[23]</text>
<text x="123.5" y="52">A#[19]</text>
<text x="125" y="53.4">GND</text>
<text x="83.1" y="57.8">VCC_VID</text>
<text x="83.1" y="54.8">A#[17]</text>
<text x="83.1" y="56.3">A#[11]</text>
<text x="83.1" y="59.2">A#[12]</text>
<text x="123.5" y="54.8">A#[18]</text>
<text x="123.5" y="56.3">A#[16]</text>
<text x="123.5" y="57.8">A#[13]</text>
<text x="125" y="59.2">GND</text>
<text x="83.1" y="63.6">VCC_VID</text>
<text x="83.1" y="60.6">A#[8]</text>
<text x="83.1" y="62.1">A#[7]</text>
<text x="83.1" y="65">A#[3]</text>
<text x="123.5" y="60.6">A#[14]</text>
<text x="123.5" y="62.1">A#[10]</text>
<text x="124.4" y="63.6">A#[5]</text>
<text x="125" y="65">GND</text>
<text x="83.1" y="66.4">A#[6]</text>
<text x="83.1" y="67.9">EMI</text>
<text x="83.1" y="69.3">S_O#</text>
<text x="83.1" y="70.8">REQ#[0]</text>
<text x="124.1" y="69.3">BNR#</text>
<text x="124.4" y="66.4">A#[9]</text>
<text x="124.4" y="67.9">A#[4]</text>
<text x="125" y="70.8">GND</text>
<text x="83.1" y="75.1">VCC_VID</text>
<text x="83.1" y="72.2">REQ#[1]</text>
<text x="83.1" y="73.7">REQ#[4]</text>
<text x="83.1" y="76.5">LOCK#</text>
<text x="122.4" y="75.1">DEFER#</text>
<text x="123.2" y="73.7">TRDY#</text>
<text x="123.8" y="72.2">BPRI#</text>
<text x="125" y="76.5">GND</text>
<text x="83.1" y="78">DRDY#</text>
<text x="83.1" y="79.5">RS#[0]</text>
<text x="83.1" y="80.9">VCC_5</text>
<text x="83.1" y="82.3">HIT#</text>
<text x="83.1" y="83.8">RS#[2]</text>
<text x="122.4" y="78">REQ#[2]</text>
<text x="122.4" y="79.5">REQ#[3]</text>
<text x="123.2" y="83.8">DBSY#</text>
<text x="123.5" y="80.9">HITM#</text>
<text x="125" y="82.3">GND</text>
<text x="83.1" y="86.7">VCC_3</text>
<text x="83.1" y="85.3">RESERVED</text>
<text x="83.1" y="88.1">RP#</text>
<text x="83.1" y="89.6">RSP#</text>
<text x="120" y="86.7">RESERVED</text>
<text x="123.5" y="85.3">RS#[1]</text>
<text x="124.1" y="89.6">ADS#</text>
<text x="125" y="88.1">GND</text>
<text x="83.1" y="92.5">VCC_3</text>
<text x="83.1" y="91">AP#[1]</text>
<text x="83.1" y="93.9">AERR#</text>
<text x="83.1" y="95.4">VID[3]</text>
<text x="120.2" y="91">RESERVED</text>
<text x="123.5" y="92.5">AP#[0]</text>
<text x="123.8" y="95.4">VID[2]</text>
<text x="125" y="93.9">GND</text>
<text x="83.1" y="98.3">VCC_3</text>
<text x="83.1" y="96.8">VID[0]</text>
<text x="123.8" y="96.8">VID[1]</text>
<text x="123.8" y="98.3">VID[4]</text>
</g>
<g font-size="1">
<text x="25.6" y="5.3">A</text>
<text x="65.6" y="5.3">B</text>
<text x="105.6" y="5.3">C</text>
<text x="145.5" y="5.3">D</text>
<text x="185.5" y="5.3">E</text>
<text x="4.6" y="26.1">4</text>
<text x="205.9" y="26.1">4</text>
<text x="4.6" y="65.2">3</text>
<text x="205.9" y="65.2">3</text>
<text x="4.6" y="104.3">2</text>
<text x="205.9" y="104.3">2</text>
<text x="4.6" y="143.4">1</text>
<text x="205.9" y="143.4">1</text>
<text x="25.6" y="163.1">A</text>
<text x="65.6" y="163.1">B</text>
<text x="105.6" y="163.1">C</text>
<text x="145.5" y="163.1">D</text>
<text x="185.5" y="163.1">E</text>
</g>
</svg>
